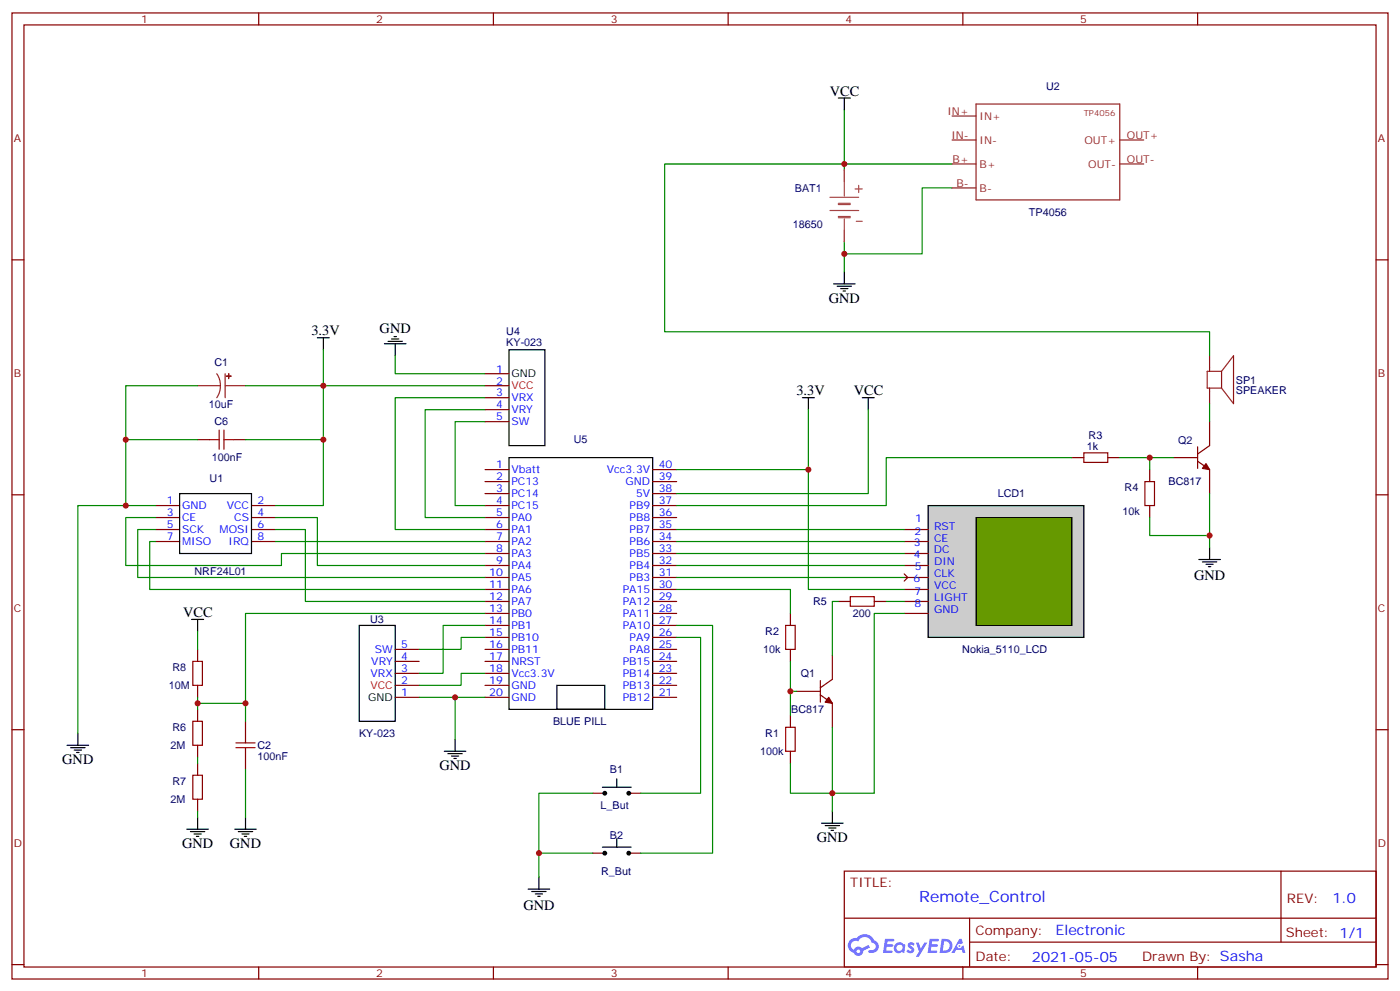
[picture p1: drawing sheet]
<svg xmlns="http://www.w3.org/2000/svg" width="412mm" height="292mm" viewBox="0 0 412 292" stroke-linecap="round" stroke-linejoin="round" font-family="sans-serif">
<g fill="none" stroke="#870000" stroke-width=".35">
<path d="M3.5 3.8h405.4v284.3h-405.4zM7.1 7.3h398.2v277.3h-398.2zM76.2 3.8v3.5M145.3 3.8v3.5M214.5 3.8v3.5M283.6 3.8v3.5M352.8 3.8v3.5M3.5 76.5h3.6M405.3 76.5h3.6M3.5 145.6h3.6M405.3 145.6h3.6M3.5 214.8h3.6"/>
<path d="M405.3 214.8h3.6M248.7 256.4h156.6v28.2h-156.6zM377.3 256.4v20.9M248.7 270.2h156.5M285.6 277.3h119.6M285.6 270.2v14.2M3.5 283.9h3.6M76.2 284.6v3.5M145.3 284.6v3.5M214.5 284.6v3.5M283.6 284.6v3.5M352.8 284.6v3.5"/>
<path d="M405.3 283.9h3.6"/>
</g>
<g fill="#5487ff">
<path d="M267.7 277.6a1.22 1.22 0 0 1 1.7 .2l-.4 .6a.47 .47 0 0 0-.3-.4 .47 .47 0 0 0-.5 .2l.1 .2a1.14 1.14 0 0 1 .8 1.8 1.14 1.14 0 0 1-1.9 0l-.2-.2 .5-.6 .7 .5a.29 .29 0 0 0 .3-.3 .29 .29 0 0 0-.2-.3 1.04 1.04 0 0 1-.6-1.7z"/>
<path d="M260.7 276.3h2.4l.3 .2-.2 .5-1.8 .1-.1 .8h1.5l.3 .4-.3 .4h-1.6l-.2 1.1h1.7l.2 .3-.2 .3-2.6 .1z"/>
<path d="M273.8 276.3h2.4l.3 .2-.1 .5-1.8 .1-.2 .8h1.6l.3 .4-.4 .4h-1.6l-.1 1.1h1.7l.2 .3-.2 .3-2.6 .1z"/>
<path d="M282.6 276.3h.7l.3 1.3-.6 .3a.69 .69 0 0 0-1 .3 .69 .69 0 0 0 .4 .9 .69 .69 0 0 0 .9-.6l.5-.2 .6 2.2h-.8l-.2-.9h-1.8l-.5 .9h-.8z"/>
<path d="M269.8 277.4h.8l.6 1.8 1.1-1.8h.9l-2.6 4.2h-.8l.9-1.5z"/>
<path d="M277.4 276.3l-.6 4.2h1.3a2.11 2.11 0 0 0 2.5-2.1 2.11 2.11 0 0 0-2.5-2.1zM278.1 277.1a1.39 1.39 0 0 1 1.7 1.4 1.39 1.39 0 0 1-1.8 1.3h-.3z"/>
<path d="M263.7 277.9a1.54 1.54 0 0 0-.1 2.2 1.54 1.54 0 0 0 2.2 .1l.6 .3 .3-2.3-.2-.3h-.4a1.49 1.49 0 0 0-2.4 0zM264 278.9a.94 .94 0 0 1 1.8 0 .94 .94 0 0 1-1.8 0z"/>
<path d="M250.4 276.7a2.18 2.18 0 0 0 1.1 3.7 1.44 1.44 0 0 0 1.6 .9 1.44 1.44 0 0 0 1.2-1.4l2-1.1-.5-.7-1.9 1a1.47 1.47 0 0 0-2.4 .4 1.39 1.39 0 0 1-.7-1.9 1.39 1.39 0 0 1 2-.5 2.12 2.12 0 0 1 2.2-1.3 2.12 2.12 0 0 1 1.9 1.7 1.14 1.14 0 0 1 1.1 1.4 1.14 1.14 0 0 1-1.7 .7 .43 .43 0 0 0-.5 .4 .43 .43 0 0 0 .4 .5 1.98 1.98 0 0 0 2.5-1.2 1.98 1.98 0 0 0-1.2-2.6 3.1 3.1 0 0 0-5.3-.6l-.9 .1zM252.3 280a.55 .55 0 0 1 1.1 0 .55 .55 0 0 1-1.1 0z"/>
<circle cx="282.6" cy="278.4" r=".26"/>
</g>
<g fill="none" stroke="#000" stroke-width=".35">
<path d="M246.9 28.9h3.6M248.7 28.9v3.5M93.5 99.4h3.5M95.2 99.4v3.5M245.5 83.5h6.4M246.6 84.2h4.2M247.6 84.9h2.2M248.4 85.7h.7M248.7 80v3.5M236.4 117.1h3.5M238.1 117.1v3.5M254 117.1h3.5"/>
<path d="M255.8 117.1v3.5M149.9 134.7h42.4v74.1h-42.4zM52.9 145.3h21.2v17.6h-21.2zM105.8 184.1h10.6v28.2h-10.6zM19.8 219.4h6.3M22.9 215.8v3.6M134.1 217.6v3.5M164 201.7h14.2v7.1h-14.2zM20.8 220.1h4.2M21.9 220.8h2.1M22.6 221.5h.7M130.9 221.1h6.3"/>
<path d="M131.9 221.8h4.3M133 222.5h2.1M133.7 223.2h.7"/>
</g>
<g fill="none" stroke="#008700" stroke-width=".35">
<path d="M248.7 32.4v15.9M280.5 55.3h-8.9v19.4h-22.9M280.5 48.3h-31.8v1.7M248.7 71.2v8.8M95.2 102.9v45.9h-14.1M238.1 120.6v17.6h-38.8M255.8 120.6v24.7h-56.5M45.9 155.9h-5.3v14.1h102.3M45.9 159.4h-1.8v14.1h98.8M45.9 148.8h-23v67M81.1 155.9h8.9v21.1h52.9M81.1 152.3h12.4v14.1h49.4"/>
<path d="M81.1 159.4h61.8M142.9 205.2h-8.8v12.4"/>
</g>
<path d="M244.5 58.1h8.4M246.9 59.8h3.6M248.7 50v7.7M251.9 55.6h2.1M252.9 54.6v2.1M244.5 62h8.4M246.9 60.2h3.6M246.9 64.1h3.6M246.9 63.7h3.6M248.7 64.4v6.8M252.2 65.1h1.8" fill="none" stroke="#a64a4a" stroke-width=".35"/>
<path d="M280.5 34.1h7M287.5 30.6h42.3v28.2h-42.3zM280.5 55.3h7M280.5 48.3h7M280.5 41.2h7M329.8 48.3h7.1M329.8 41.2h7.1M58.2 113.5h6.7M63.9 110l.8 1.7 .2 1.8M64.9 113.5l-.2 1.9-.8 1.7M66.3 113.5h6M66.3 110v7.1" fill="none" stroke="#8c2424" stroke-width=".35"/>
<g fill="none" stroke="#870000" stroke-width=".35">
<path d="M142.9 138.2h7M192.3 138.2h7M45.9 148.8h7M45.9 152.3h7M45.9 155.9h7M45.9 159.4h7M74.1 148.8h7M74.1 152.3h7M74.1 155.9h7M74.1 159.4h7M142.9 148.8h7M142.9 152.3h7"/>
<path d="M142.9 155.9h7M142.9 159.4h7M142.9 141.7h7M142.9 145.3h7M192.3 148.8h7M192.3 152.3h7M192.3 155.9h7M192.3 159.4h7M192.3 141.7h7M192.3 145.3h7M142.9 162.9h7M142.9 166.4h7"/>
<path d="M142.9 170h7M142.9 173.5h7M142.9 177h7M192.3 162.9h7M192.3 166.4h7M192.3 170h7M192.3 173.5h7M192.3 177h7M116.4 191.1h7.1M116.4 194.7h7.1M116.4 198.2h7.1M142.9 180.6h7"/>
<path d="M142.9 184.1h7M142.9 187.6h7M142.9 191.1h7M142.9 194.7h7M142.9 198.2h7M192.3 180.6h7M192.3 184.1h7M192.3 187.6h7M192.3 191.1h7M192.3 194.7h7M192.3 198.2h7M116.4 201.7h7.1"/>
<path d="M116.4 205.2h7.1M142.9 201.7h7M142.9 205.2h7M192.3 201.7h7M192.3 205.2h7"/>
</g>
<g fill="#8c2424" stroke="#8c2424" stroke-width=".35">
<path d="M67.3 110l.1 1.4z"/>
<path d="M66.7 110.7h1.4z"/>
</g>
<path d="M273.4 148.8h45.9v38.8h-45.9z" fill="#ccc" stroke="#000" stroke-width=".35"/>
<path d="M266.3 155.9h7.1M266.3 159.4h7.1M266.3 168.9l1.1 1.1-1.1 1M266.3 162.9h7.1M266.3 166.4h7.1M266.3 170h7.1M266.3 173.5h7.1M266.3 177h7.1M266.3 180.6h7.1" fill="none" stroke="#870000" stroke-width=".35"/>
<path d="M287.5 152.3h28.2v31.8h-28.2z" fill="#690" stroke="#000" stroke-width=".35"/>
<g fill="none" stroke="#008700" stroke-width=".35">
<path d="M248.7 48.3h-52.9v49.3h160.5v7.1M58.2 113.5h-21.2v35.3M72.3 113.5h70.6M116.4 104.7v5.3h26.5M142.9 117.1h-26.5v38.8h26.5M356.3 118.8v5.3M37 129.4h21.2M72.3 129.4h22.9M142.9 124.1h-8.8v24.7h8.8M142.9 120.6h-17.7v31.7h17.7M238.1 138.2v35.3h28.2M315.7 134.7h-54.6v14.1h-61.8"/>
<path d="M329.8 134.7h15.9M338.7 134.7v3.5M45.9 152.3h-8.9v14.1h45.9v-3.5h60M199.3 155.9h67M199.3 159.4h67M338.7 152.3v5.3h17.6M356.3 145.3v15.8M199.3 173.5h33.5v7.1M199.3 162.9h67M199.3 166.4h67M199.3 170h67M246.9 177h-1.7v15.9"/>
<path d="M261.1 177h5.2M58.2 185.8v5.3M142.9 184.1h-12.4v14.1h-7M142.9 198.2h-7.1v3.5h-12.3M142.9 187.6h-7.1v3.5h-12.3M142.9 180.6h-70.6v26.4h-14.1v-1.8M199.3 187.6h7.1v45.9h-17.7M199.3 184.1h10.6v67h-21.2M232.8 194.7v8.8M266.3 180.6h-8.8v52.9h-24.7v-8.9M58.2 207v1.8M72.3 207v5.3"/>
<path d="M123.5 205.2h10.6M234.6 203.5h-1.8v7M245.2 214.1v24.7M58.2 222.9v1.7M58.2 238.8v1.7M72.3 226.4v14.1M174.6 233.5h-15.9v24.7M158.7 251.1h15.9"/>
</g>
<g fill="#870000" stroke="#870000" stroke-width=".35">
<path d="M244.1 205.2l1.1 1.8-2.1-.3z"/>
<path d="M355.2 136.5l1.1 1.7-2.1-.3z"/>
</g>
<g fill="none" stroke="#870000" stroke-width=".35">
<path d="M142.9 110h7M142.9 113.5h7M142.9 117.1h7M58.2 129.4h3.5M68.8 129.4h3.5M142.9 120.6h7M142.9 124.1h7M315.7 134.7h3.6M326.3 134.7h3.5M338.7 138.2v3.5M345.7 134.7h7.1M352.8 135.7l3.5 2.5v7.1"/>
<path d="M352.8 131.5v6.4M356.3 124.1v7.1l-3.5 2.4M338.7 148.8v3.5M246.9 177h3.6M257.5 177h3.6M58.2 191.1v3.6M232.8 180.6v3.5M232.8 191.1v3.6M245.2 192.9v7.1l-3.5 2.4M58.2 201.7v3.5M58.2 208.8v3.5M58.2 219.4v3.5"/>
<path d="M72.3 212.3v3.5M232.8 210.5v3.6M234.6 203.5h7.1M241.7 204.5l3.5 2.5v7.1M241.7 200.3v6.4M58.2 224.6v3.6M58.2 235.2v3.6M72.3 222.9v3.5M174.6 233.5h3.6M185.2 233.5h3.5M232.8 221.1v3.5M174.6 251.1h3.6"/>
<path d="M185.2 251.1h3.5"/>
</g>
<g fill="none" stroke="#000" stroke-width=".35">
<path d="M115.4 99.8h2.1M116.1 99.1h.7M113.2 101.2h6.4M114.3 100.5h4.2M116.4 101.2v3.5M149.9 102.9h10.6v28.3h-10.6zM353.1 164.7h6.4M354.2 165.4h4.2M355.2 166.1h2.2M356 166.8h.7M356.3 161.1v3.6M56.4 182.3h3.6"/>
<path d="M58.2 182.3v3.5M177.4 231.7h8.5M181.7 229.2v2.5M245.2 238.8v3.5M55 244.1h6.4M56.1 244.8h4.2M57.1 245.5h2.2M57.9 246.2h.7M58.2 240.5v3.6M69.1 244.1h6.4M70.2 244.8h4.2M71.3 245.5h2.1"/>
<path d="M72 246.2h.7M72.3 240.5v3.6M158.7 258.2v3.5M177.4 249.3h8.5M181.7 246.9v2.4M242 242.3h6.4M243.1 243h4.2M244.1 243.7h2.1M244.8 244.4h.7M155.6 261.7h6.3M156.6 262.4h4.3M157.7 263.1h2.1"/>
<path d="M158.4 263.8h.7"/>
</g>
<g fill="none" stroke="#a10000" stroke-width=".35">
<path d="M61.7 129.4h2.9M64.6 126.6v5.6M66 126.6v5.6M66 129.4h2.8M319.3 133.3h7v2.8h-7zM337.3 141.7h2.8v7.1h-2.8zM250.5 175.6h7v2.8h-7zM56.8 194.7h2.8v7h-2.8zM231.4 184.1h2.8v7h-2.8zM56.8 212.3h2.8v7.1h-2.8zM69.5 218.7h5.6M72.3 215.8v2.9"/>
<path d="M231.4 214.1h2.8v7h-2.8zM56.8 228.2h2.8v7h-2.8zM69.5 220.1h5.6M72.3 220.1v2.8"/>
</g>
<path d="M356.3 104.7v4.6M356.3 114.2v4.6M359.8 109.3h-4.2v4.9h4.2M359.8 109.3v4.9M359.8 109.3l3.6-4.6v14.1l-3.6-4.6" fill="none" stroke="#8c2424" stroke-width=".35"/>
<g fill="#000" stroke="#000" stroke-width=".35">
<circle cx="178.2" cy="233.5" r=".53"/>
<circle cx="185.2" cy="233.5" r=".53"/>
<circle cx="178.2" cy="251.1" r=".53"/>
<circle cx="185.2" cy="251.1" r=".53"/>
</g>
<g fill="#c00">
<circle cx="248.7" cy="74.7" r=".88"/>
<circle cx="245.2" cy="233.5" r=".88"/>
<circle cx="134.1" cy="205.2" r=".88"/>
<circle cx="37" cy="148.8" r=".88"/>
<circle cx="95.3" cy="113.5" r=".88"/>
<circle cx="338.7" cy="134.7" r=".88"/>
<circle cx="356.3" cy="157.6" r=".88"/>
<circle cx="248.7" cy="48.3" r=".88"/>
<circle cx="238.1" cy="138.2" r=".88"/>
<circle cx="232.8" cy="203.5" r=".88"/>
<circle cx="158.8" cy="251.1" r=".88"/>
<circle cx="58.2" cy="207" r=".88"/>
<circle cx="72.3" cy="207" r=".88"/>
<circle cx="37" cy="129.4" r=".88"/>
<circle cx="95.3" cy="129.4" r=".88"/>
</g>
<text font-size="4.6" fill="#00f" x="270.8" y="265.4">Remote_Control</text>
<g font-size="4.2">
<text x="244.5" y="28.2">VCC</text>
<text x="244.1" y="89.2">GND</text>
<text x="91.7" y="98.7">3.3V</text>
<text x="111.8" y="97.9">GND</text>
<text x="234.6" y="116.3">3.3V</text>
<text x="251.5" y="116.3">VCC</text>
<text x="351.7" y="170.8">GND</text>
<text x="54" y="181.6">VCC</text>
<text x="18.3" y="225">GND</text>
<text x="129.5" y="226.8">GND</text>
<text x="53.6" y="249.7">GND</text>
<text x="67.7" y="249.7">GND</text>
<text x="240.6" y="247.9">GND</text>
<text x="154.2" y="267.8">GND</text>
</g>
<g font-size="4.2" fill="#00f">
<text x="392.5" y="265.7">1.0</text>
<text x="310.9" y="275.2">Electronic</text>
<text x="304" y="283">2021-05-05</text>
</g>
<g font-size="3.9" fill="#800">
<text x="250.5" y="261">TITLE:</text>
<text x="379.1" y="265.7">REV:</text>
<text x="287.4" y="275.2">Company:</text>
<text x="378.7" y="275.8">Sheet: 1/1</text>
<text x="287.4" y="282.9">Date:</text>
<text x="336.4" y="282.9">Drawn By: Sasha</text>
</g>
<g font-size="3.2" fill="#800">
<text x="41.6" y="6.8">1</text>
<text x="110.8" y="6.8">2</text>
<text x="179.9" y="6.8">3</text>
<text x="249.1" y="6.8">4</text>
<text x="318.2" y="6.8">5</text>
<text x="4.1" y="41.9">A</text>
<text x="405.9" y="41.9">A</text>
<text x="4.1" y="111.1">B</text>
<text x="405.9" y="111.1">B</text>
<text x="4.1" y="180.2">C</text>
<text x="405.9" y="180.2">C</text>
<text x="4.1" y="249.3">D</text>
<text x="405.9" y="249.3">D</text>
<text x="41.6" y="287.6">1</text>
<text x="110.8" y="287.6">2</text>
<text x="179.9" y="287.6">3</text>
<text x="249.1" y="287.6">4</text>
<text x="318.2" y="287.6">5</text>
</g>
<g font-size="3.2" fill="#000080">
<text x="308.2" y="26.4">U2</text>
<text x="234.1" y="56.5">BAT1</text>
<text x="303.1" y="63.4">TP4056</text>
<text x="233.5" y="67">18650</text>
<text x="149.1" y="101.9">KY-023</text>
<text x="149.1" y="98.7">U4</text>
<text x="63.2" y="107.6">C1</text>
<text x="364.1" y="112.9">SP1</text>
<text x="61.5" y="119.9">10uF</text>
<text x="364.1" y="116.1">SPEAKER</text>
<text x="63.2" y="125.2">C6</text>
<text x="169" y="130.5">U5</text>
<text x="320.7" y="129.1">R3</text>
<text x="347.1" y="130.5">Q2</text>
<text x="62.4" y="135.8">100nF</text>
<text x="320.1" y="132.3">1k</text>
<text x="61.7" y="141.7">U1</text>
<text x="344.2" y="142.9">BC817</text>
<text x="293.9" y="146.4">LCD1</text>
<text x="331.3" y="144.7">R4</text>
<text x="330.7" y="151.7">10k</text>
<text x="57.3" y="169.4">NRF24L01</text>
<text x="239.5" y="178.2">R5</text>
<text x="109" y="183.5">U3</text>
<text x="251.3" y="181.7">200</text>
<text x="225.4" y="187">R2</text>
<text x="50.8" y="197.5">R8</text>
<text x="224.8" y="192.3">10k</text>
<text x="283.5" y="192.2">Nokia_5110_LCD</text>
<text x="49.7" y="202.9">10M</text>
<text x="235.9" y="199.3">Q1</text>
<text x="233.1" y="209.9">BC817</text>
<text x="50.8" y="215.2">R6</text>
<text x="162.9" y="213.4">BLUE PILL</text>
<text x="50.2" y="220.5">2M</text>
<text x="75.8" y="220.5">C2</text>
<text x="105.8" y="217">KY-023</text>
<text x="225.4" y="216.9">R1</text>
<text x="75.8" y="223.7">100nF</text>
<text x="179.7" y="227.5">B1</text>
<text x="223.9" y="222.3">100k</text>
<text x="50.8" y="231.1">R7</text>
<text x="50.2" y="236.4">2M</text>
<text x="176.9" y="238.1">L_But</text>
<text x="179.7" y="246.9">B2</text>
<text x="177.1" y="257.5">R_But</text>
</g>
<g font-size="3.2" fill="#8d2323">
<text x="279.1" y="33.8">IN+</text>
<text x="288.6" y="35.2">IN+</text>
<text x="280.2" y="40.9">IN-</text>
<text x="332" y="40.9">OUT+</text>
<text x="280.6" y="47.9">B+</text>
<text x="288.6" y="42.3">IN-</text>
<text x="319.4" y="42.3">OUT+</text>
<text x="332" y="47.9">OUT-</text>
<text x="288.6" y="49.3">B+</text>
<text x="320.6" y="49.3">OUT-</text>
<text x="281.8" y="55">B-</text>
<text x="288.6" y="56.4">B-</text>
</g>
<g font-size="3.2" fill="#00f">
<text x="146.2" y="109.6">1</text>
<text x="146.2" y="113.2">2</text>
<text x="146.2" y="116.7">3</text>
<text x="150.6" y="118.1">VRX</text>
<text x="146.2" y="120.2">4</text>
<text x="146.2" y="123.8">5</text>
<text x="150.6" y="121.6">VRY</text>
<text x="150.6" y="125.2">SW</text>
<text x="146.2" y="137.9">1</text>
<text x="194" y="137.9">40</text>
<text x="146.2" y="141.4">2</text>
<text x="150.6" y="139.3">Vbatt</text>
<text x="150.6" y="142.8">PC13</text>
<text x="178.7" y="139.3">Vcc3.3V</text>
<text x="184.3" y="142.8">GND</text>
<text x="194" y="141.4">39</text>
<text x="49.1" y="148.4">1</text>
<text x="53.6" y="149.9">GND</text>
<text x="66.8" y="149.9">VCC</text>
<text x="75.8" y="148.4">2</text>
<text x="146.2" y="144.9">3</text>
<text x="146.2" y="148.4">4</text>
<text x="150.6" y="146.3">PC14</text>
<text x="150.6" y="149.9">PC15</text>
<text x="185.5" y="149.9">PB9</text>
<text x="187.4" y="146.3">5V</text>
<text x="194" y="148.4">37</text>
<text x="194" y="144.9">38</text>
<text x="49.1" y="152">3</text>
<text x="49.1" y="155.5">5</text>
<text x="53.6" y="153.4">CE</text>
<text x="69" y="153.4">CS</text>
<text x="75.8" y="152">4</text>
<text x="75.8" y="155.5">6</text>
<text x="146.2" y="152">5</text>
<text x="146.2" y="155.5">6</text>
<text x="150.6" y="153.4">PA0</text>
<text x="185.5" y="153.4">PB8</text>
<text x="194" y="155.5">35</text>
<text x="194" y="152">36</text>
<text x="269.5" y="153.7">1</text>
<text x="275.2" y="155.9">RST</text>
<text x="49.1" y="159">7</text>
<text x="53.6" y="156.9">SCK</text>
<text x="53.6" y="160.4">MISO</text>
<text x="64.7" y="156.9">MOSI</text>
<text x="67.3" y="160.4">IRQ</text>
<text x="75.8" y="159">8</text>
<text x="146.2" y="159">7</text>
<text x="150.6" y="156.9">PA1</text>
<text x="150.6" y="160.4">PA2</text>
<text x="185.5" y="160.4">PB6</text>
<text x="185.5" y="156.9">PB7</text>
<text x="194" y="159">34</text>
<text x="269.2" y="160.7">3</text>
<text x="269.4" y="157.4">2</text>
<text x="275.2" y="159.4">CE</text>
<text x="146.2" y="162.6">8</text>
<text x="146.2" y="166.1">9</text>
<text x="150.6" y="164">PA3</text>
<text x="150.6" y="167.5">PA4</text>
<text x="185.5" y="167.5">PB4</text>
<text x="185.5" y="164">PB5</text>
<text x="194" y="166.1">32</text>
<text x="194" y="162.6">33</text>
<text x="269.2" y="164.3">4</text>
<text x="269.4" y="167.9">5</text>
<text x="275.1" y="162.8">DC</text>
<text x="275.2" y="166.4">DIN</text>
<text x="144.1" y="169.6">10</text>
<text x="144.1" y="173.1">11</text>
<text x="150.6" y="171">PA5</text>
<text x="185.5" y="171">PB3</text>
<text x="194" y="173.1">30</text>
<text x="194" y="169.6">31</text>
<text x="269.1" y="171.3">6</text>
<text x="275.2" y="170">CLK</text>
<text x="275.2" y="173.5">VCC</text>
<text x="144.1" y="176.7">12</text>
<text x="150.6" y="174.6">PA6</text>
<text x="150.6" y="178.1">PA7</text>
<text x="183.4" y="178.1">PA12</text>
<text x="183.4" y="174.6">PA15</text>
<text x="194" y="176.7">29</text>
<text x="269.4" y="175">7</text>
<text x="269.4" y="178.5">8</text>
<text x="275.2" y="177">LIGHT</text>
<text x="144.1" y="180.2">13</text>
<text x="144.1" y="183.7">14</text>
<text x="150.6" y="181.6">PB0</text>
<text x="150.6" y="185.1">PB1</text>
<text x="183.4" y="185.1">PA10</text>
<text x="183.4" y="181.6">PA11</text>
<text x="194" y="183.7">27</text>
<text x="194" y="180.2">28</text>
<text x="275.2" y="180.6">GND</text>
<text x="118.2" y="190.8">5</text>
<text x="144.1" y="187.3">15</text>
<text x="144.1" y="190.8">16</text>
<text x="150.6" y="188.7">PB10</text>
<text x="185.5" y="188.7">PA9</text>
<text x="194" y="190.8">25</text>
<text x="194" y="187.3">26</text>
<text x="109.4" y="195.7">VRY</text>
<text x="110.4" y="192.2">SW</text>
<text x="118.2" y="197.8">3</text>
<text x="118.2" y="194.3">4</text>
<text x="144.1" y="194.3">17</text>
<text x="144.1" y="197.8">18</text>
<text x="150.6" y="192.2">PB11</text>
<text x="150.6" y="195.7">NRST</text>
<text x="183.4" y="195.7">PB15</text>
<text x="185.5" y="192.2">PA8</text>
<text x="194" y="197.8">23</text>
<text x="194" y="194.3">24</text>
<text x="109.2" y="199.2">VRX</text>
<text x="118.2" y="201.4">2</text>
<text x="144.1" y="201.4">19</text>
<text x="150.6" y="199.2">Vcc3.3V</text>
<text x="150.6" y="202.8">GND</text>
<text x="183.4" y="202.8">PB13</text>
<text x="183.4" y="199.2">PB14</text>
<text x="194" y="201.4">22</text>
<text x="118.2" y="204.9">1</text>
<text x="144.1" y="204.9">20</text>
<text x="150.6" y="206.3">GND</text>
<text x="183.4" y="206.3">PB12</text>
<text x="194" y="204.9">21</text>
</g>
<g font-size="3.2">
<text x="150.6" y="111.1">GND</text>
<text x="108.4" y="206.3">GND</text>
</g>
<g font-size="3.2" fill="#f00">
<text x="150.6" y="114.6">VCC</text>
<text x="109.1" y="202.8">VCC</text>
</g>
<text font-size="2.5" fill="#8d2323" x="319.3" y="34.1">TP4056</text>
</svg>
